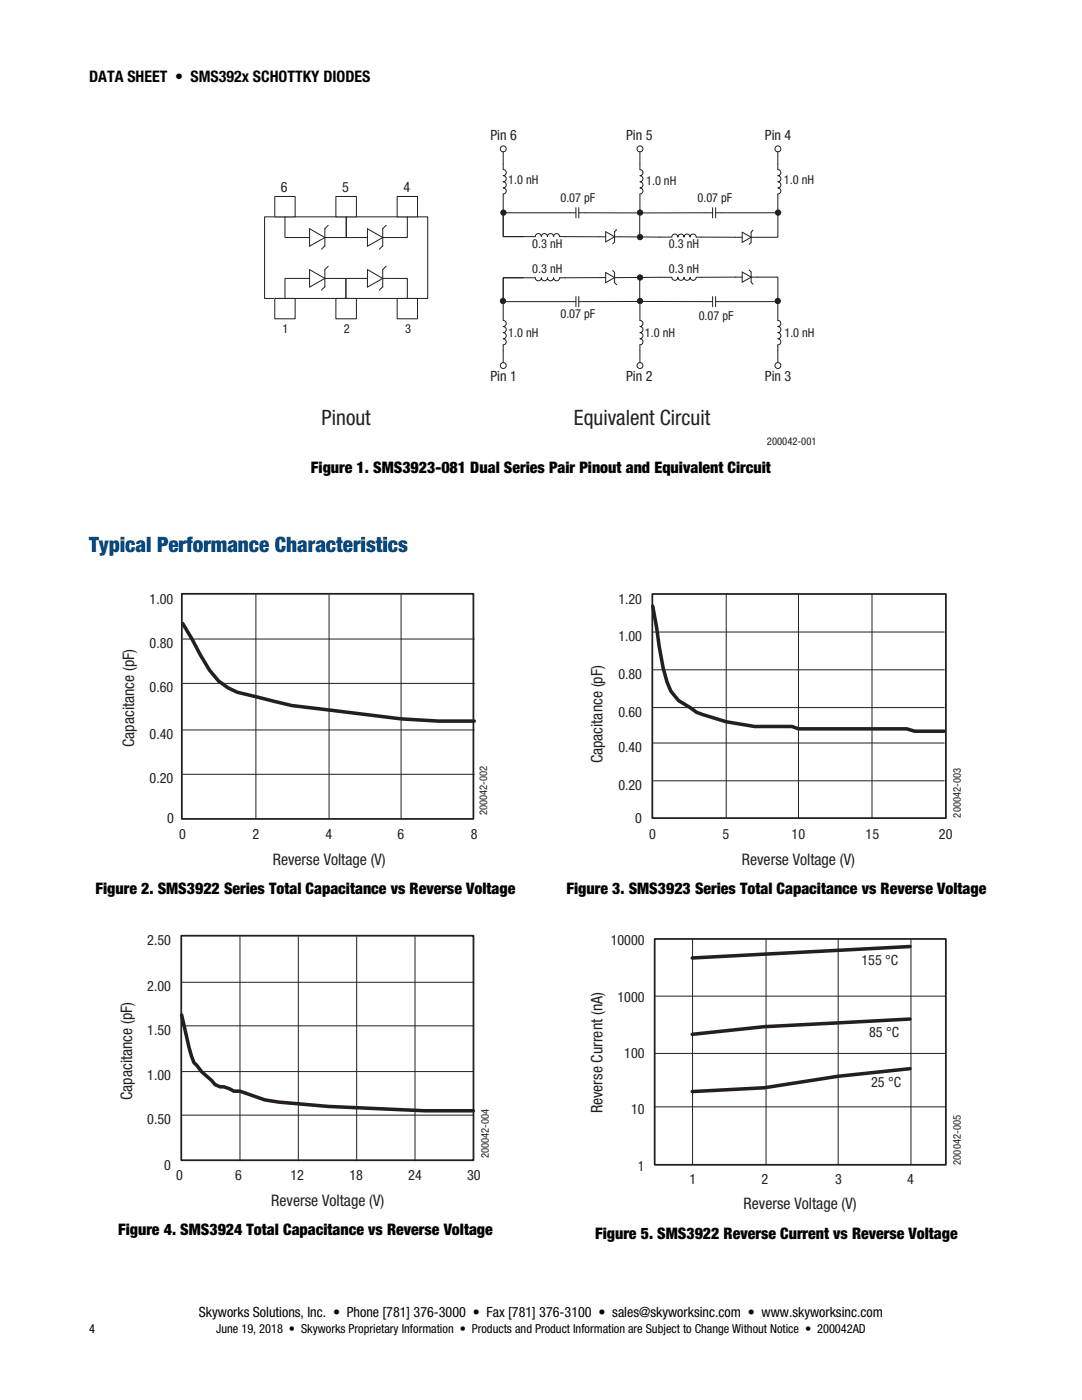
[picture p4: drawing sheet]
<svg xmlns="http://www.w3.org/2000/svg" width="216mm" height="279mm" viewBox="0 0 216 279" stroke-linecap="round" stroke-linejoin="round" font-family="sans-serif">
<path d="M52.8 43.3h32.5v16.3h-32.5z" fill="none" stroke="#231f20" stroke-width=".2"/>
<path d="M54.8 59.6h4.1v4h-4.1z" fill="#fff"/>
<path d="M54.8 59.6h4.1v4h-4.1z" fill="none" stroke="#231f20" stroke-width=".2"/>
<path d="M67 59.6h4.1v4h-4.1z" fill="#fff"/>
<path d="M67 59.6h4.1v4h-4.1z" fill="none" stroke="#231f20" stroke-width=".2"/>
<path d="M79.2 59.6h4.1v4h-4.1z" fill="#fff"/>
<path d="M79.2 59.6h4.1v4h-4.1z" fill="none" stroke="#231f20" stroke-width=".2"/>
<path d="M54.8 39.2h4.1v4.1h-4.1z" fill="#fff"/>
<path d="M54.8 39.2h4.1v4.1h-4.1z" fill="none" stroke="#231f20" stroke-width=".2"/>
<path d="M67 39.2h4.1v4.1h-4.1z" fill="#fff"/>
<path d="M67 39.2h4.1v4.1h-4.1z" fill="none" stroke="#231f20" stroke-width=".2"/>
<path d="M79.2 39.2h4.1v4.1h-4.1z" fill="#fff"/>
<g fill="none" stroke="#231f20" stroke-width=".2">
<path d="M79.2 39.2h4.1v4.1h-4.1zM100.4 32.8v1M100.4 38.7v3.8M56.9 43.3v4.1h4.9M61.8 55.6h-4.9v4M61.8 45.6l3 1.8-3 1.7zM61.8 53.8l3 1.8-3 1.7zM64.8 47.4h4.3v-4.1v4.1h4.2M64.8 49.1l-.7 .6M64.8 57.2l-.7 .7M65.5 45l-.7 .6v3.5M65.5 53.1l-.7 .7v3.5"/>
<path d="M73.3 55.6h-4.3v4v-4h-4.2M73.3 45.6l3.1 1.8-3.1 1.7zM73.3 53.8l3.1 1.8-3.1 1.7zM76.4 49.1l-.7 .6M76.4 57.2l-.7 .7M76.4 55.6h4.9v4M77 45l-.6 .6v3.5M77 53.1l-.6 .7v3.5M81.3 43.3v4.1h-4.9M104.4 47.2h2.4M111.7 47.2h1.1M113.6 42.5h1.3"/>
<path d="M114.9 41.4v2.1M115.5 41.4v2.1M115.5 42.5h1.3M119.6 47.3h1.3M120.9 46.2l1.7 1.1-1.7 1zM122.6 47.3h1.3M122.6 48.3l-.3 .4M123 45.8l-.4 .4v2.1"/>
</g>
<circle cx="100.4" cy="29.7" r=".59" fill="#fff"/>
<g fill="none" stroke="#231f20" stroke-width=".2">
<path d="M100.4 30.3v2.5M100.4 33.8a.61 .61 0 0 1 .6 .6 .61 .61 0 0 1-.6 .7 .61 .61 0 0 1 .6 .6 .61 .61 0 0 1-.6 .6 .61 .61 0 0 1 .6 .6 .61 .61 0 0 1-.6 .6 .61 .61 0 0 1 .6 .6 .61 .61 0 0 1-.6 .6M127.7 32.8v1M127.7 38.7v3.8M100.4 42.5v4.7h4h-4v-4.7h13.2M112.7 47.2l6.9 .1M123.9 47.3h10.2M127.7 43.1v4.1M138.9 47.3h1.1M140 47.3l8.1 .1M142.2 41.4v2.1M142.2 42.5h-25.4"/>
<path d="M142.8 41.4v2.1M142.8 42.5h12.4M148.1 46.3l1.8 1.1-1.8 1zM150.3 45.9l-.4 .4v2.1l-.4 .4M155.2 42.5v4.9h-5.3"/>
<circle cx="100.4" cy="29.7" r=".59"/>
</g>
<circle cx="127.7" cy="29.7" r=".59" fill="#fff"/>
<g fill="none" stroke="#231f20" stroke-width=".2">
<path d="M127.7 33.8a.61 .61 0 0 1 .6 .6 .61 .61 0 0 1-.6 .7 .61 .61 0 0 1 .6 .6 .61 .61 0 0 1-.6 .6 .61 .61 0 0 1 .6 .6 .61 .61 0 0 1-.6 .6 .61 .61 0 0 1 .6 .6 .61 .61 0 0 1-.6 .6M127.7 30.3v2.5M155.2 32.8v1M155.2 38.7v3.8"/>
<circle cx="127.7" cy="29.7" r=".59"/>
</g>
<circle cx="155.2" cy="29.7" r=".59" fill="#fff"/>
<g fill="none" stroke="#231f20" stroke-width=".2">
<path d="M155.2 33.8a.61 .61 0 0 1 .6 .6 .61 .61 0 0 1-.6 .7 .61 .61 0 0 1 .6 .6 .61 .61 0 0 1-.6 .6 .61 .61 0 0 1 .6 .6 .61 .61 0 0 1-.6 .6 .61 .61 0 0 1 .6 .6 .61 .61 0 0 1-.6 .6M155.2 30.3v2.5M104.4 55.4h2.4M106.8 47.2a.61 .61 0 0 1 .6-.6 .61 .61 0 0 1 .6 .6 .61 .61 0 0 1 .6-.6 .61 .61 0 0 1 .6 .6 .61 .61 0 0 1 .7-.6 .61 .61 0 0 1 .6 .6 .61 .61 0 0 1 .6-.6 .61 .61 0 0 1 .6 .6M111.7 55.4h1.1M114.9 59.2v2M115.5 59.2v2M119.6 55.4h1.3M120.9 54.4l1.7 1-1.7 1zM122.3 54l.3 .4M122.6 54.4v2l.4 .4M122.6 55.4h1.3"/>
<path d="M134.1 47.3a.61 .61 0 0 1 .6-.6 .61 .61 0 0 1 .6 .6 .61 .61 0 0 1 .6-.6 .61 .61 0 0 1 .6 .6 .61 .61 0 0 1 .6-.6 .61 .61 0 0 1 .6 .6 .61 .61 0 0 1 .6-.6 .61 .61 0 0 1 .6 .6M100.4 60.2v3.7M100.4 68.8v1.1M113.6 60.2h1.3M115.5 60.2h1.3"/>
<circle cx="155.2" cy="29.7" r=".59"/>
</g>
<circle cx="100.4" cy="73" r=".59" fill="#fff"/>
<g fill="none" stroke="#231f20" stroke-width=".2">
<path d="M119.6 55.4h-6.9M127.7 55.4v4.2M134.1 55.3l-10.2 .1M138.9 55.3h1.1M142.2 59.2v2M142.8 59.2v2M148.1 55.3h-8.1M148.1 54.3l1.8 1-1.8 1zM149.5 53.9l.4 .4v2l.4 .4M149.9 55.3h5.3v4.8M100.4 60.2v-4.8h4h-4v4.8h13.2M100.4 69.9v2.5"/>
<path d="M100.4 63.9a.61 .61 0 0 1 .6 .7 .61 .61 0 0 1-.6 .6 .61 .61 0 0 1 .6 .6 .61 .61 0 0 1-.6 .6 .61 .61 0 0 1 .6 .6 .61 .61 0 0 1-.6 .6 .61 .61 0 0 1 .6 .6 .61 .61 0 0 1-.6 .6M127.7 60.2v3.7M127.7 68.8v1.1M142.2 60.2h-25.4M142.8 60.2h12.4"/>
<circle cx="100.4" cy="73" r=".59"/>
</g>
<circle cx="127.7" cy="73" r=".59" fill="#fff"/>
<g fill="none" stroke="#231f20" stroke-width=".2">
<path d="M127.7 63.9a.61 .61 0 0 1 .6 .7 .61 .61 0 0 1-.6 .6 .61 .61 0 0 1 .6 .6 .61 .61 0 0 1-.6 .6 .61 .61 0 0 1 .6 .6 .61 .61 0 0 1-.6 .6 .61 .61 0 0 1 .6 .6 .61 .61 0 0 1-.6 .6M127.7 69.9v2.5M155.2 60.2v3.7M155.2 68.8v1.1"/>
<circle cx="127.7" cy="73" r=".59"/>
</g>
<circle cx="155.2" cy="73" r=".59" fill="#fff"/>
<g fill="none" stroke="#231f20" stroke-width=".2">
<path d="M106.8 55.4a.61 .61 0 0 0 .6 .6 .61 .61 0 0 0 .6-.6 .61 .61 0 0 0 .6 .6 .61 .61 0 0 0 .6-.6 .61 .61 0 0 0 .7 .6 .61 .61 0 0 0 .6-.6 .61 .61 0 0 0 .6 .6 .61 .61 0 0 0 .6-.6M134.1 55.3a.61 .61 0 0 0 .6 .6 .61 .61 0 0 0 .6-.6 .61 .61 0 0 0 .6 .6 .61 .61 0 0 0 .6-.6 .61 .61 0 0 0 .6 .6 .61 .61 0 0 0 .6-.6 .61 .61 0 0 0 .6 .6 .61 .61 0 0 0 .6-.6M155.2 63.9a.61 .61 0 0 1 .6 .7 .61 .61 0 0 1-.6 .6 .61 .61 0 0 1 .6 .6 .61 .61 0 0 1-.6 .6 .61 .61 0 0 1 .6 .6 .61 .61 0 0 1-.6 .6 .61 .61 0 0 1 .6 .6 .61 .61 0 0 1-.6 .6M155.2 69.9v2.5"/>
<circle cx="155.2" cy="73" r=".59"/>
</g>
<circle cx="100.5" cy="42.4" r=".53" fill="#231f20"/>
<circle cx="100.5" cy="42.4" r=".53" fill="none" stroke="#231f20" stroke-width=".2"/>
<circle cx="127.7" cy="42.4" r=".53" fill="#231f20"/>
<circle cx="127.7" cy="42.4" r=".53" fill="none" stroke="#231f20" stroke-width=".2"/>
<circle cx="155.3" cy="42.4" r=".53" fill="#231f20"/>
<circle cx="155.3" cy="42.4" r=".53" fill="none" stroke="#231f20" stroke-width=".2"/>
<circle cx="127.7" cy="47.3" r=".53" fill="#231f20"/>
<circle cx="127.7" cy="47.3" r=".53" fill="none" stroke="#231f20" stroke-width=".2"/>
<circle cx="127.7" cy="60.1" r=".53" fill="#231f20"/>
<circle cx="127.7" cy="60.1" r=".53" fill="none" stroke="#231f20" stroke-width=".2"/>
<circle cx="127.7" cy="55.4" r=".53" fill="#231f20"/>
<circle cx="127.7" cy="55.4" r=".53" fill="none" stroke="#231f20" stroke-width=".2"/>
<circle cx="155.2" cy="60.1" r=".53" fill="#231f20"/>
<circle cx="155.2" cy="60.1" r=".53" fill="none" stroke="#231f20" stroke-width=".2"/>
<circle cx="100.4" cy="60.1" r=".53" fill="#231f20"/>
<g fill="none" stroke="#231f20" stroke-width=".2">
<path d="M51.1 118.7v44.7M65.7 118.7v44.7M80 118.7v44.7M144.9 118.6v44.8M159.3 118.6v44.8M174 118.6v44.8M36.5 136.4h58.1M36.5 127.5h58.1M130.2 133.7h58.2M130.2 126.1h58.2M36.5 154.5h58.1M36.5 145.7h58.1"/>
<path d="M130.2 155.8h58.2M130.2 148.3h58.2M130.2 141.2h58.2M36.2 196h58.3M47.9 186.9v44.8M59.5 186.9v44.8M71.2 186.9v44.8M82.8 186.9v44.8M130.6 198.8h58.2M138.2 187.4v44.9M152.9 187.4v44.9M167.2 187.4v44.9"/>
<path d="M181.8 187.4v44.9M36.2 213.9h58.3M36.2 204.7h58.3M130.6 210.2h58.2M36.2 222.5h58.3M130.6 220.9h58.2"/>
<circle cx="100.4" cy="60.1" r=".53"/>
</g>
<path d="M36.5 124.4l5.3 9.3 1.8 2.2 1.9 1.4 1.9 .9 10.8 2.6 21.8 2.7 7.4 .4h7.2M130.2 120.9l2.1 12.3 .8 2.8 .7 1.9 1.6 1.9 3.6 2.4 5.9 1.8 5.7 1h7.4l1.3 .5h21.6l1.6 .4h5.9M36.2 202.6l.5 2.1a42.2 42.2 0 0 0 2 7.4l1.5 1.8 2 1.7 .7 .9 1 .4h.8l1.9 .9h1.3l4.9 1.7 2.8 .4 9.9 .9 19.3 .9h9.7" fill="none" stroke="#231f20" stroke-width=".71"/>
<path d="M36.3 118.5h58.2v44.9h-58.2zM130.2 118.5h58.5v44.8h-58.5zM36.2 186.7h58.3v44.8h-58.3zM130.6 187.4h58.1v45.1h-58.1z" fill="none" stroke="#231f20" stroke-width=".35"/>
<path d="M181.6 188.9l-43.5 2.3M181.6 213.3l-14.4 1.5-14.7 2.3-14.4 .7M181.6 203.4l-29.1 1.5-14.4 1.5" fill="none" stroke="#231f20" stroke-width=".7"/>
<g font-size="4.2" fill="#231f20">
<text x="64.2" y="84.8">Pinout</text>
<text x="114.5" y="84.8">Equivalent Circuit</text>
</g>
<text font-size="4.2" fill="#004b85" x="17.8" y="110.2">Typical Performance Characteristics</text>
<g font-size="3.2">
<text x="17.8" y="16.4">DATA SHEET • SMS392x SCHOTTKY DIODES</text>
<text x="62" y="94.5">Figure 1. SMS3923-081 Dual Series Pair Pinout and Equivalent Circuit</text>
<text x="19" y="178.5">Figure 2. SMS3922 Series Total Capacitance vs Reverse Voltage</text>
<text x="113" y="178.5">Figure 3. SMS3923 Series Total Capacitance vs Reverse Voltage</text>
<text x="23.6" y="246.5">Figure 4. SMS3924 Total Capacitance vs Reverse Voltage</text>
<text x="118.7" y="247.2">Figure 5. SMS3922 Reverse Current vs Reverse Voltage</text>
</g>
<g font-size="3.2" fill="#231f20">
<text x="26.7" y="149.1" transform="rotate(-90 26.7 149.1)">Capacitance (pF)</text>
<text x="120.2" y="152.3" transform="rotate(-90 120.2 152.3)">Capacitance (pF)</text>
<text x="54.4" y="172.6">Reverse Voltage (V)</text>
<text x="148" y="172.5">Reverse Voltage (V)</text>
<text x="26.4" y="219.5" transform="rotate(-90 26.4 219.5)">Capacitance (pF)</text>
<text x="120.2" y="222.2" transform="rotate(-90 120.2 222.2)">Reverse Current (nA)</text>
<text x="54.1" y="240.6">Reverse Voltage (V)</text>
<text x="148.4" y="241.3">Reverse Voltage (V)</text>
</g>
<g font-size="2.8" fill="#231f20">
<text x="97.9" y="28">Pin 6</text>
<text x="124.9" y="28">Pin 5</text>
<text x="152.6" y="28">Pin 4</text>
<text x="56" y="38.2">6</text>
<text x="68.3" y="38.2">5</text>
<text x="80.5" y="38.2">4</text>
<text x="97.9" y="76">Pin 1</text>
<text x="124.9" y="76">Pin 2</text>
<text x="152.6" y="76">Pin 3</text>
<text x="29.9" y="120.5">1.00</text>
<text x="123.4" y="120.5">1.20</text>
<text x="29.9" y="129.3">0.80</text>
<text x="123.4" y="128">1.00</text>
<text x="123.4" y="135.6">0.80</text>
<text x="29.9" y="138.2">0.60</text>
<text x="123.4" y="143.1">0.60</text>
<text x="29.9" y="147.5">0.40</text>
<text x="123.4" y="150.2">0.40</text>
<text x="29.9" y="156.3">0.20</text>
<text x="123.4" y="157.7">0.20</text>
<text x="33.3" y="164.3">0</text>
<text x="35.8" y="167.5">0</text>
<text x="50.4" y="167.5">2</text>
<text x="65" y="167.5">4</text>
<text x="79.3" y="167.5">6</text>
<text x="93.9" y="167.5">8</text>
<text x="126.8" y="164.2">0</text>
<text x="129.5" y="167.4">0</text>
<text x="144.2" y="167.4">5</text>
<text x="158" y="167.4">10</text>
<text x="172.7" y="167.4">15</text>
<text x="187.3" y="167.4">20</text>
<text x="29.4" y="188.6">2.50</text>
<text x="121.9" y="188.7">10000</text>
<text x="29.4" y="197.8">2.00</text>
<text x="171.9" y="192.6">155 °C</text>
<text x="123.2" y="199.9">1000</text>
<text x="29.4" y="206.5">1.50</text>
<text x="173.4" y="206.9">85 °C</text>
<text x="29.4" y="215.6">1.00</text>
<text x="124.6" y="211.1">100</text>
<text x="173.8" y="216.9">25 °C</text>
<text x="29.4" y="224.3">0.50</text>
<text x="125.9" y="222.4">10</text>
<text x="32.8" y="233.4">0</text>
<text x="127.3" y="233.6">1</text>
<text x="35.2" y="235.5">0</text>
<text x="46.9" y="235.5">6</text>
<text x="58" y="235.5">12</text>
<text x="69.7" y="235.5">18</text>
<text x="81.5" y="235.5">24</text>
<text x="93.2" y="235.5">30</text>
<text x="137.6" y="236.2">1</text>
<text x="152" y="236.2">2</text>
<text x="166.6" y="236.2">3</text>
<text x="181" y="236.2">4</text>
</g>
<text font-size="2.8" x="39.7" y="262.8">Skyworks Solutions, Inc. • Phone [781] 376-3000 • Fax [781] 376-3100 • sales@skyworksinc.com • www.skyworksinc.com</text>
<g font-size="2.5" fill="#231f20">
<text x="101.4" y="36.7">1.0 nH</text>
<text x="111.8" y="40.4">0.07 pF</text>
<text x="128.9" y="36.8">1.0 nH</text>
<text x="139.2" y="40.4">0.07 pF</text>
<text x="156.4" y="36.7">1.0 nH</text>
<text x="106.2" y="49.5">0.3 nH</text>
<text x="133.5" y="49.5">0.3 nH</text>
<text x="106.2" y="54.6">0.3 nH</text>
<text x="133.5" y="54.6">0.3 nH</text>
<text x="111.8" y="63.5">0.07 pF</text>
<text x="139.4" y="63.8">0.07 pF</text>
<text x="56.4" y="66.4">1</text>
<text x="68.6" y="66.4">2</text>
<text x="80.9" y="66.4">3</text>
<text x="101.4" y="67.2">1.0 nH</text>
<text x="128.7" y="67.2">1.0 nH</text>
<text x="156.5" y="67.2">1.0 nH</text>
</g>
<g font-size="2.5">
<text x="17.8" y="266.1">4</text>
<text x="43.1" y="266.1">June 19, 2018 • Skyworks Proprietary Information • Products and Product Information are Subject to Change Without Notice • 200042AD</text>
</g>
<g font-size="2.1" fill="#231f20">
<text x="153" y="88.8">200042-001</text>
<text x="97.2" y="162.7" transform="rotate(-90 97.2 162.7)">200042-002</text>
<text x="191.7" y="163.2" transform="rotate(-90 191.7 163.2)">200042-003</text>
<text x="97.5" y="231.2" transform="rotate(-90 97.5 231.2)">200042-004</text>
<text x="191.7" y="232.4" transform="rotate(-90 191.7 232.4)">200042-005</text>
</g>
</svg>
